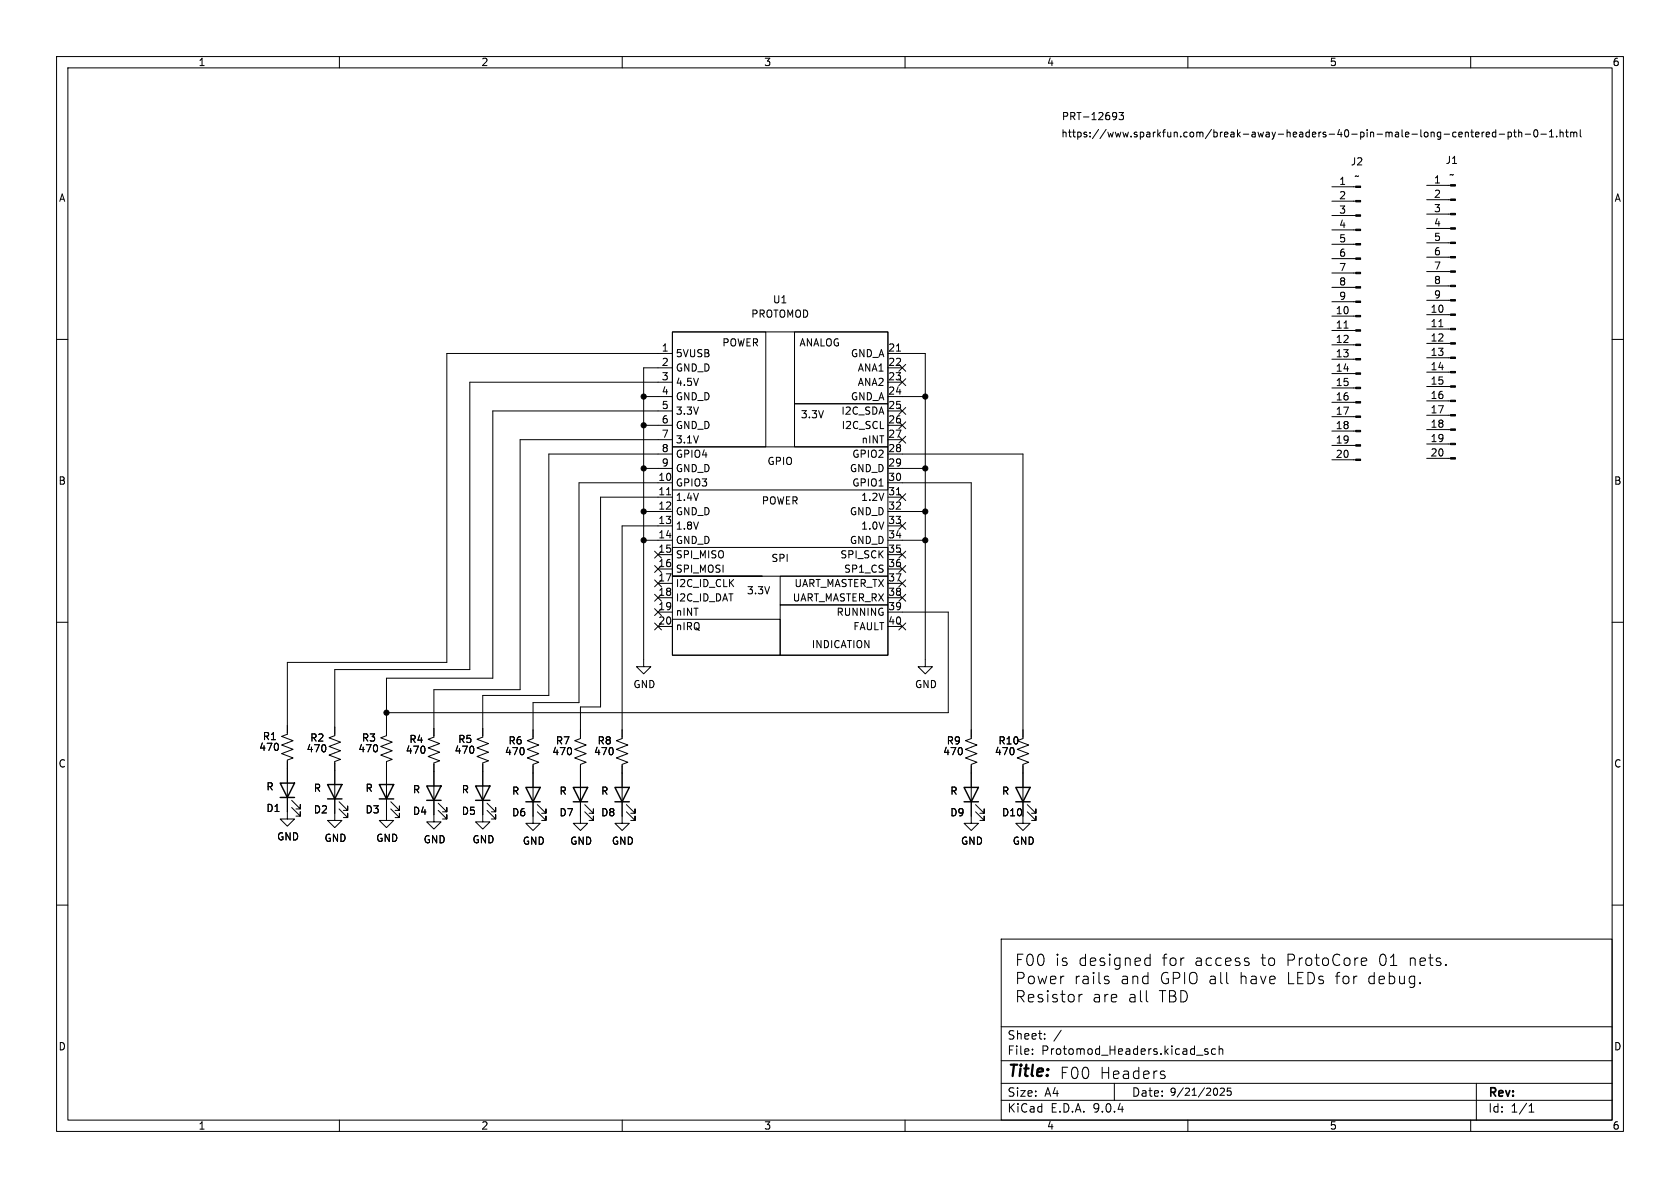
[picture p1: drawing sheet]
<svg xmlns="http://www.w3.org/2000/svg" width="297mm" height="210mm" viewBox="0 0 297 210" stroke-linecap="round" stroke-linejoin="round" font-family="sans-serif">
<g fill="none" stroke="#000" stroke-width=".18">
<path d="M10 10h277v190h-277zM12 12h273v186h-273zM60 10v2M110 10v2M160 10v2M197.2 19.9l.1 .1a1.07 1.07 0 0 1-.1 1M197.8 19.9h.8l-.4 .5 .4 .1v.5l-.2 .2-.6-.2M210 10v2M260 10v2M197.4 20.4l-.2 .3M235.5 33h4.2M235.5 35.6h4.2"/>
<path d="M235.5 38.1h4.2M252.2 32.8h4.2M252.2 35.3h4.2M252.2 37.8h4.2M255.3 23.7h1M257.4 23.4h-.3l-.3 .2 .1 .5h.5M257.9 23.8l.6-.1-.1-.3h-.3l-.2 .1 .1 .6h.4M259 23.5l.2-.1h.3l.1 .8M259 23.4v.8M260 23.4h.5M260.2 22.9v1.1l.3 .2M260.9 23.8l.6-.1-.1-.3h-.4l-.1 .1v.6h.5"/>
<path d="M262 23.4v.8M262.4 23.4l-.4 .2M262.7 23.8l.6-.1v-.3h-.4l-.2 .1 .1 .6h.5M264.4 23.4h-.3l-.3 .2 .1 .5h.5M264.4 22.9v1.3M265 23.7h1M266.6 23.4h.4l.2 .2-.1 .5h-.5M266.6 23.4v1.2M267.6 23.4h.5M267.8 22.9v1.1l.3 .2M268.5 23.5l.2-.1h.3v.8M268.5 22.9v1.3"/>
<path d="M269.6 23.7h1M271.3 23.1l.1-.2a.68 .68 0 0 1 .5 .7 .68 .68 0 0 1-.5 .6l-.1-.1-.2-.4zM272.4 23.7h1M273.9 24.2h.8M273.9 23.3l.4-.4v1.3M275.2 24.1v.1M275.8 23.5l.2-.1h.3v.8M275.8 22.9v1.3M276.8 23.4h.5M277 22.9v1.1l.3 .2M277.7 23.5l.3-.1 .2 .1M277.7 23.4v.8"/>
<path d="M278.2 23.5l.2-.1h.3l.1 .8M278.2 23.5v.7M279.4 22.9v1.1l.2 .2M118.9 58.7h16.5v20.3h-16.5zM118.9 58.7h38.1v57.1h-38.1zM140.5 58.7h16.5v12.7h-16.5zM235.5 40.6h4.2M235.5 43.2h4.2M235.5 45.7h4.2M235.5 48.3h4.2M235.5 50.8h4.2M235.5 53.3h4.2"/>
<path d="M235.5 55.9h4.2M235.5 58.4h4.2M237.6 58h.7M252.2 40.4h4.2M252.2 42.9h4.2M252.2 45.5h4.2M252.2 48h4.2M252.2 50.5h4.2M252.2 53.1h4.2M252.2 55.6h4.2M252.2 58.2h4.2M254.4 57.7h.7"/>
<path d="M10 60h2M113.8 70.1h5.1M113.8 75.2h5.1M118.9 79h38.1v7.6h-38.1zM118.9 72.6h-31.8v47.3h-18.8v10.1l-1 .4 2 .8-2 .8 2 .7-2 .8 2 .7-1 .4v10.4h1.3l-1.3 1.3-1.2-1.3h1.2M118.9 67.6h-35.8v50.8h-23.9v11.6l-1 .4 2 .8-2 .8 2 .7-2 .8 2 .7-1 .4v10.4h1.3l-1.3 1.3-1.3-1.3h1.3M118.9 62.5h-39.9v54.6h-28.2v12.7l-1 .4 2 .7-2 .8 2 .8-2 .7 2 .8-1 .4v10.4h1.3l-1.3 1.3-1.3-1.3h1.3M118.9 77.7h-27v44.2h-15.2v8.4l-1 .4 2 .7-2 .8 2 .8-2 .7 2 .8-1 .4v10.4h1.3l-1.3 1.3-1.3-1.3h1.3M118.9 65h-5.1v52.9h1.3l-1.3 1.2-1.3-1.2h1.3M140.5 71.4h16.5v7.6h-16.5zM157 62.5h6.6v55.4h1.2l-1.2 1.2-1.3-1.2h1.3M157 65h2.5"/>
<path d="M157 67.6h2.5M157 70.1h6.6M157 72.6h2.5M157 75.2h2.5M157 77.7h2.5M158.5 62.1h.7M158.9 77.1l1.2 1.2M158.9 74.6l1.2 1.2M158.9 72l1.2 1.3M158.9 67l1.2 1.2M158.9 64.4l1.2 1.2M160.1 67l-1.2 1.2"/>
<path d="M160.1 77.1l-1.2 1.2M160.1 74.6l-1.2 1.2M160.1 72l-1.2 1.3M160.1 64.4l-1.2 1.2M235.5 61h4.2M235.5 63.5h4.2M235.5 66h4.2M235.5 68.6h4.2M235.5 71.1h4.2M235.5 73.7h4.2M235.5 76.2h4.2M235.5 78.7h4.2"/>
<path d="M252.2 60.7h4.2M252.2 63.2h4.2M252.2 65.8h4.2M252.2 68.3h4.2M252.2 70.9h4.2M252.2 73.4h4.2M252.2 75.9h4.2M252.2 78.5h4.2M285 60h2M113.8 82.8h5.1M113.8 90.4h5.1M113.8 95.5h5.1"/>
<path d="M115.7 100l1.2 1.2M115.7 97.4l1.2 1.3M116.3 98h2.6M116.9 100l-1.2 1.2M116.9 97.4l-1.2 1.3M117.8 87.5h.8M118.9 96.8h38.1v5.1h-38.1zM118.9 85.3h-16.5v38.9h-8.2v6.4l-1 .3 2 .8-2 .8 2 .7-2 .8 2 .7-1 .4v10.4h1.3l-1.3 1.3-1.2-1.3h1.2M118.9 87.9h-12.7v37.1h-3.6v5.6l-1 .3 2 .8-2 .8 2 .7-2 .8 2 .7-1 .4v10.4h1.3l-1.3 1.3-1.3-1.3h1.3M118.9 93h-8.9v37.6l-1 .3 2 .8-2 .8 2 .7-2 .8 2 .7-1 .4v10.4h1.3l-1.3 1.3-1.3-1.3h1.3M118.9 80.3h-21.9v42.6h-11.7v7.4l-1 .4 2.1 .7-2.1 .8 2.1 .8-2.1 .7 2.1 .8-1.1 .4v10.4h1.3l-1.3 1.3-1.2-1.3h1.2M157 85.3h14.7v45.3l-1 .3 2 .8-2 .8 2 .7-2 .8 2 .7-1 .4v10.4h1.3l-1.3 1.3-1.3-1.3h1.3"/>
<path d="M157 80.3h23.8v50.3l-1 .3 2.1 .8-2.1 .8 2.1 .7-2.1 .8 2.1 .7-1.1 .4v10.4h1.3l-1.3 1.3-1.2-1.3h1.2M157 82.8h6.6M157 87.9h2.5M157 90.4h6.6M157 93h2.5M157 95.5h6.6M157 98h2.5M158.5 87.5h.7M158.9 100l1.2 1.2M158.9 97.4l1.2 1.3M158.9 92.4l1.2 1.2M158.9 87.3l1.2 1.2"/>
<path d="M160.1 100l-1.2 1.2M160.1 97.4l-1.2 1.3M160.1 92.4l-1.2 1.2M160.1 87.3l-1.2 1.2M235.5 81.3h4.2M252.2 81h4.2M10 110h2M115.7 105.1l1.2 1.2M115.7 102.5l1.2 1.2M115.7 110.1l1.2 1.3M115.7 107.6l1.2 1.2M116.3 100.6h2.6"/>
<path d="M116.3 103.1h2.6M116.3 105.7h2.6M116.3 108.2h2.6M116.3 110.7h2.6M116.9 105.1l-1.2 1.2M116.9 102.5l-1.2 1.2M116.9 110.1l-1.2 1.3M116.9 107.6l-1.2 1.2M118.9 109.5h19v6.3h-19zM118.9 101.9h15.8zM137.9 101.9h19.1v5h-19.1zM137.9 106.9h19.1v8.9h-19.1z"/>
<path d="M157 100.6h2.5M157 103.1h2.5M157 105.7h2.5M157 108.2h10.6v17.8h-99.3M157 110.7h2.5M158.9 110.1l1.2 1.3M158.9 105.1l1.2 1.2M158.9 102.5l1.2 1.2M160.1 110.1l-1.2 1.3M160.1 105.1l-1.2 1.2M160.1 102.5l-1.2 1.2M285 110h2"/>
<path d="M51.6 142.7l1.5 1.6v-.8v.8h-.8M51.6 141.5l1.5 1.5v-.8v.8h-.8M59.9 143l1.6 1.5v-.7v.7h-.8M59.9 141.7l1.6 1.6v-.8v.8h-.8M69.1 143l1.5 1.5v-.7v.7h-.8M69.1 141.7l1.5 1.6v-.8v.8h-.8M77.5 143.3l1.5 1.5v-.8v.8h-.8M77.5 142l1.5 1.5v-.8v.8h-.8M86.1 143.3l1.5 1.5v-.8v.8h-.7M86.1 142l1.5 1.5v-.8v.8h-.7M95 143.5l1.5 1.5v-.7v.7h-.7M95 142.2l1.5 1.6v-.8v.8h-.7"/>
<path d="M103.4 143.5l1.5 1.5v-.7v.7h-.8M103.4 142.2l1.5 1.6v-.8v.8h-.8M110.7 143.5l1.6 1.5v-.7v.7h-.8M110.7 142.2l1.6 1.6v-.8v.8h-.8M172.5 143.5l1.5 1.5v-.7v.7h-.8M172.5 142.2l1.5 1.6v-.8v.8h-.8M181.6 143.5l1.5 1.5v-.7v.7h-.7M181.6 142.2l1.5 1.6v-.8v.8h-.7M10 160h2M177 166h108v32h-108zM190.8 175.8v1.3M191.3 175.8a.51 .51 0 0 0-.5 .4"/>
<path d="M195.5 173.2l.5 .1 .1 .3-.3 .3h-.4M195.8 172.6l.2 .1M202.6 170.6l.2 .1 .5-.1M202.6 169.4l.2-.1 .5 .1M202.8 177l.1 .1M203.3 168.7v2M220.6 170l.3 .3-.1 .3-.2 .1M220.6 169.3l.2 .1M240.9 169.3l.6 .1 .1 .4-.9 .2M241.5 170.6l-.6 .1M285 160h2M60 198v2"/>
<path d="M110 198v2M160 198v2M177 194.5h108M177 191.5h108M177 187.5h108M177 181.5h108M182.5 186.3v.1M182.5 185.5v.1M184.7 183.6v.1M184.7 182.8v.1M187.6 182.1l-1.3 2M197 191.5v3"/>
<path d="M205.7 190l.3 .3-.1 .3-.2 .1M205.7 189.3l.2 .1M210 198v2M211.5 186.5h1.2M213.5 185.5l-.3-.1-.2 .2v.2l.5 .2v.3h-.5M214.9 185.5l-.4-.1-.3 .3v.4l.1 .2h.6M215.1 192.4l.1 .4-.1 .8M215.5 185.5l.2-.1 .4 .1 .1 .9M215.5 184.9v1.5M215.7 192.5l.5-.1 .3 .3-.8 .9h.8M217.6 192.4h-.6l-.1 .6 .2-.2 .4 .1 .2 .2-.1 .4-.2 .1-.5-.1M260 198v2"/>
<path d="M261 191.5v6.5M270.3 196.6h.9M270.3 195.5l.4-.4v1.5"/>
</g>
<g fill="#000" stroke="#000" stroke-width=".18">
<path d="M239.7 32.9h.8v.2h-.8zM239.7 35.4h.8v.3h-.8zM239.7 38h.8v.2h-.8zM256.4 32.6h.9v.3h-.9zM256.4 35.2h.9v.2h-.9zM256.4 37.7h.9v.3h-.9zM239.7 40.5h.8v.3h-.8zM239.7 43.1h.8v.2h-.8zM239.7 45.6h.8v.2h-.8zM239.7 48.1h.8v.3h-.8zM239.7 50.7h.8v.2h-.8zM239.7 53.2h.8v.3h-.8z"/>
<path d="M239.7 55.8h.8v.2h-.8zM239.7 58.3h.8v.2h-.8zM256.4 40.3h.9v.2h-.9zM256.4 42.8h.9v.3h-.9zM256.4 45.3h.9v.3h-.9zM256.4 47.9h.9v.2h-.9zM256.4 50.4h.9v.3h-.9zM256.4 53h.9v.2h-.9zM256.4 55.5h.9v.3h-.9zM256.4 58h.9v.3h-.9zM239.7 60.8h.8v.3h-.8zM239.7 63.4h.8v.2h-.8z"/>
<path d="M239.7 65.9h.8v.3h-.8zM239.7 68.5h.8v.2h-.8zM239.7 71h.8v.2h-.8zM239.7 73.5h.8v.3h-.8zM239.7 76.1h.8v.2h-.8zM239.7 78.6h.8v.3h-.8zM256.4 60.6h.9v.2h-.9zM256.4 63.1h.9v.3h-.9zM256.4 65.7h.9v.2h-.9zM256.4 68.2h.9v.3h-.9zM256.4 70.7h.9v.3h-.9zM256.4 73.3h.9v.2h-.9z"/>
<path d="M256.4 75.8h.9v.3h-.9zM256.4 78.4h.9v.2h-.9zM239.7 81.2h.8v.2h-.8zM256.4 80.9h.9v.3h-.9z"/>
<circle cx="113.8" cy="75.2" r=".46"/>
<circle cx="113.8" cy="70.1" r=".46"/>
<circle cx="163.6" cy="70.1" r=".46"/>
<circle cx="113.8" cy="95.5" r=".46"/>
<circle cx="113.8" cy="90.4" r=".46"/>
<circle cx="113.8" cy="82.8" r=".46"/>
<circle cx="163.6" cy="95.5" r=".46"/>
<circle cx="163.6" cy="90.4" r=".46"/>
<circle cx="163.6" cy="82.8" r=".46"/>
<circle cx="68.3" cy="126" r=".46"/>
</g>
<g fill="none" stroke="#000" stroke-width=".25">
<path d="M49.5 138.4h2.6l-1.3 2.6zM57.9 138.7h2.6l-1.3 2.5zM67.1 138.7h2.5l-1.3 2.5zM75.4 138.9h2.6l-1.3 2.6zM84.1 138.9h2.5l-1.3 2.6zM93 139.2h2.5l-1.3 2.5zM101.3 139.2h2.6l-1.3 2.5zM108.7 139.2h2.6l-1.3 2.5zM170.4 139.2h2.6l-1.3 2.5zM179.6 139.2h2.5l-1.3 2.5zM49.5 141h2.6M57.9 141.2h2.6"/>
<path d="M67.1 141.2h2.5M75.4 141.5h2.6M84.1 141.5h2.5M93 141.7h2.5M101.3 141.7h2.6M108.7 141.7h2.6M170.4 141.7h2.6M179.6 141.7h2.5"/>
</g>
<g font-size="2.8">
<text x="179.3" y="171">F00</text>
<text x="186.4" y="171">is</text>
<text x="190.6" y="171">designed</text>
<text x="205.4" y="171">for</text>
<text x="211.2" y="171">access</text>
<text x="222.9" y="171">to</text>
<text x="227.5" y="171">ProtoCore</text>
<text x="243.8" y="171">01</text>
<text x="249.2" y="171">nets.</text>
<text x="179.3" y="174.2">Power</text>
<text x="179.3" y="177.4">Resistor</text>
<text x="189.8" y="174.2">rails</text>
<text x="193" y="177.4">are</text>
<text x="198" y="174.2">and</text>
<text x="199.3" y="177.4">all</text>
<text x="204.8" y="177.4">TBD</text>
<text x="205" y="174.2">GPIO all</text>
<text x="219.1" y="174.2">have</text>
<text x="227.6" y="174.2">LEDs for</text>
<text x="242" y="174.2">debug.</text>
<text x="178" y="190.9">Title:</text>
<text x="187.3" y="191">F00</text>
<text x="194.4" y="191">Headers</text>
</g>
<g font-size="2.1">
<text x="178" y="184">Sheet:</text>
<text x="178" y="186.7">File:</text>
<text x="184.1" y="186.7">Protomod_Headers.kicad_sch</text>
<text x="178" y="196.9">KiCad</text>
<text x="178" y="194.1">Size:</text>
<text x="184.7" y="194.1">A4</text>
<text x="185.7" y="196.9">E.D.A.</text>
<text x="193.3" y="196.9">9.0.4</text>
<text x="200" y="194.1">Date:</text>
<text x="263" y="194.3">Rev:</text>
<text x="263" y="196.9">Id:</text>
<text x="267.1" y="196.9">1/1</text>
</g>
<g font-size="1.8">
<text x="35" y="11.9">1</text>
<text x="85" y="11.9">2</text>
<text x="135" y="11.9">3</text>
<text x="185" y="11.9">4</text>
<text x="235" y="11.9">5</text>
<text x="285" y="11.9">6</text>
<text x="187.6" y="21.4">PRT-12693</text>
<text x="187.5" y="24.5">https://www.sparkfun.com/break-away-headers-40-pin-male-long-centered-pth-0-1.html</text>
<text x="238.7" y="29.4">J2</text>
<text x="255.5" y="29.2">J1</text>
<text x="10.3" y="35.9">A</text>
<text x="236.7" y="32.8">1</text>
<text x="236.7" y="35.3">2</text>
<text x="239.3" y="32">~</text>
<text x="253.4" y="32.5">1</text>
<text x="253.4" y="35.1">2</text>
<text x="256.1" y="31.7">~</text>
<text x="285.3" y="35.9">A</text>
<text x="236.7" y="37.8">3</text>
<text x="236.7" y="40.4">4</text>
<text x="253.4" y="37.6">3</text>
<text x="253.4" y="40.1">4</text>
<text x="236.7" y="42.9">5</text>
<text x="236.7" y="45.5">6</text>
<text x="253.4" y="42.7">5</text>
<text x="253.4" y="45.2">6</text>
<text x="253.4" y="47.8">7</text>
<text x="136.6" y="53.8">U1</text>
<text x="236.7" y="48">7</text>
<text x="236.7" y="50.5">8</text>
<text x="236.7" y="53.1">9</text>
<text x="253.4" y="50.3">8</text>
<text x="253.4" y="52.8">9</text>
<text x="132.7" y="56.4">PROTOMOD</text>
<text x="236.1" y="55.6">10</text>
<text x="236.1" y="58.2">11</text>
<text x="252.8" y="55.4">10</text>
<text x="252.8" y="57.9">11</text>
<text x="116.9" y="62.2">1</text>
<text x="116.9" y="64.8">2</text>
<text x="119.4" y="63.3">5VUSB</text>
<text x="119.4" y="65.9">GND_D</text>
<text x="127.6" y="61.4">POWER</text>
<text x="141.2" y="61.4">ANALOG</text>
<text x="150.3" y="63.3">GND_A</text>
<text x="151.5" y="65.9">ANA1</text>
<text x="156.9" y="62.2">21</text>
<text x="156.9" y="64.8">22</text>
<text x="236.1" y="60.7">12</text>
<text x="236.1" y="63.2">13</text>
<text x="236.1" y="65.8">14</text>
<text x="252.8" y="60.5">12</text>
<text x="252.8" y="63">13</text>
<text x="252.8" y="65.5">14</text>
<text x="116.9" y="67.3">3</text>
<text x="116.9" y="69.9">4</text>
<text x="119.4" y="68.4">4.5V</text>
<text x="119.4" y="71">GND_D</text>
<text x="150.3" y="71">GND_A</text>
<text x="151.5" y="68.4">ANA2</text>
<text x="156.9" y="67.3">23</text>
<text x="156.9" y="69.9">24</text>
<text x="236.1" y="68.3">15</text>
<text x="236.1" y="70.9">16</text>
<text x="252.8" y="68.1">15</text>
<text x="252.8" y="70.6">16</text>
<text x="116.9" y="72.4">5</text>
<text x="116.9" y="74.9">6</text>
<text x="116.9" y="77.5">7</text>
<text x="119.4" y="73.5">3.3V</text>
<text x="119.4" y="76">GND_D</text>
<text x="141.5" y="74.1">3.3V</text>
<text x="148.6" y="73.5">I2C_SDA</text>
<text x="148.7" y="76">I2C_SCL</text>
<text x="156.9" y="72.4">25</text>
<text x="156.9" y="74.9">26</text>
<text x="156.9" y="77.5">27</text>
<text x="236.1" y="73.4">17</text>
<text x="236.1" y="75.9">18</text>
<text x="252.8" y="73.2">17</text>
<text x="252.8" y="75.7">18</text>
<text x="116.9" y="80">8</text>
<text x="116.9" y="82.6">9</text>
<text x="119.4" y="78.6">3.1V</text>
<text x="119.4" y="81.1">GPIO4</text>
<text x="119.4" y="83.7">GND_D</text>
<text x="135.6" y="82.4">GPIO</text>
<text x="150.2" y="83.7">GND_D</text>
<text x="150.6" y="81.1">GPIO2</text>
<text x="152.2" y="78.6">nINT</text>
<text x="156.9" y="80">28</text>
<text x="156.9" y="82.6">29</text>
<text x="236.1" y="78.5">19</text>
<text x="236.1" y="81">20</text>
<text x="252.8" y="78.2">19</text>
<text x="252.8" y="80.8">20</text>
<text x="10.3" y="85.9">B</text>
<text x="116.3" y="85.1">10</text>
<text x="116.3" y="87.6">11</text>
<text x="119.4" y="86.2">GPIO3</text>
<text x="119.4" y="88.7">1.4V</text>
<text x="134.6" y="89.4">POWER</text>
<text x="150.6" y="86.2">GPIO1</text>
<text x="152.1" y="88.7">1.2V</text>
<text x="156.9" y="85.1">30</text>
<text x="156.9" y="87.6">31</text>
<text x="285.3" y="85.9">B</text>
<text x="116.3" y="90.2">12</text>
<text x="116.3" y="92.7">13</text>
<text x="116.3" y="95.3">14</text>
<text x="119.4" y="91.3">GND_D</text>
<text x="119.4" y="93.8">1.8V</text>
<text x="150.2" y="91.3">GND_D</text>
<text x="152.1" y="93.8">1.0V</text>
<text x="156.9" y="90.2">32</text>
<text x="156.9" y="92.7">33</text>
<text x="156.9" y="95.3">34</text>
<text x="116.3" y="97.8">15</text>
<text x="116.3" y="100.3">16</text>
<text x="119.4" y="96.4">GND_D</text>
<text x="119.4" y="98.9">SPI_MISO</text>
<text x="119.4" y="101.4">SPI_MOSI</text>
<text x="136.3" y="99.5">SPI</text>
<text x="148.5" y="98.9">SPI_SCK</text>
<text x="149.1" y="101.4">SP1_CS</text>
<text x="150.2" y="96.4">GND_D</text>
<text x="156.9" y="97.8">35</text>
<text x="156.9" y="100.3">36</text>
<text x="116.3" y="102.9">17</text>
<text x="116.3" y="105.4">18</text>
<text x="116.3" y="108">19</text>
<text x="119.4" y="104">I2C_ID_CLK</text>
<text x="119.4" y="106.5">I2C_ID_DAT</text>
<text x="132" y="105.3">3.3V</text>
<text x="140.1" y="106.5">UART_MASTER_RX</text>
<text x="140.4" y="104">UART_MASTER_TX</text>
<text x="156.9" y="102.9">37</text>
<text x="156.9" y="105.4">38</text>
<text x="156.9" y="108">39</text>
<text x="116.3" y="110.5">20</text>
<text x="119.4" y="109.1">nINT</text>
<text x="119.4" y="111.6">nIRQ</text>
<text x="147.8" y="109.1">RUNNING</text>
<text x="150.8" y="111.6">FAULT</text>
<text x="156.9" y="110.5">40</text>
<text x="143.4" y="114.8">INDICATION</text>
<text x="111.9" y="121.8">GND</text>
<text x="161.7" y="121.8">GND</text>
<text x="46.4" y="131">R1</text>
<text x="54.7" y="131.3">R2</text>
<text x="63.9" y="131.3">R3</text>
<text x="72.3" y="131.5">R4</text>
<text x="80.9" y="131.5">R5</text>
<text x="89.8" y="131.8">R6</text>
<text x="98.2" y="131.8">R7</text>
<text x="105.5" y="131.8">R8</text>
<text x="167.3" y="131.8">R9</text>
<text x="176.4" y="131.8">R10</text>
<text x="10.3" y="135.9">C</text>
<text x="45.7" y="132.9">470</text>
<text x="54.1" y="133.2">470</text>
<text x="63.3" y="133.2">470</text>
<text x="71.6" y="133.5">470</text>
<text x="80.3" y="133.5">470</text>
<text x="89.2" y="133.7">470</text>
<text x="97.5" y="133.7">470</text>
<text x="104.9" y="133.7">470</text>
<text x="166.6" y="133.7">470</text>
<text x="175.8" y="133.7">470</text>
<text x="285.3" y="135.9">C</text>
<text x="47" y="143.7">D1</text>
<text x="47" y="139.9">R</text>
<text x="55.4" y="144">D2</text>
<text x="55.4" y="140.2">R</text>
<text x="64.5" y="144">D3</text>
<text x="64.5" y="140.2">R</text>
<text x="72.9" y="140.4">R</text>
<text x="81.5" y="140.4">R</text>
<text x="90.4" y="140.7">R</text>
<text x="98.8" y="140.7">R</text>
<text x="106.2" y="140.7">R</text>
<text x="167.9" y="140.7">R</text>
<text x="177" y="140.7">R</text>
<text x="48.9" y="148.8">GND</text>
<text x="57.3" y="149">GND</text>
<text x="66.4" y="149">GND</text>
<text x="72.9" y="144.2">D4</text>
<text x="74.8" y="149.3">GND</text>
<text x="81.5" y="144.2">D5</text>
<text x="83.4" y="149.3">GND</text>
<text x="90.4" y="144.5">D6</text>
<text x="92.3" y="149.5">GND</text>
<text x="98.8" y="144.5">D7</text>
<text x="100.7" y="149.5">GND</text>
<text x="106.2" y="144.5">D8</text>
<text x="108.1" y="149.5">GND</text>
<text x="167.9" y="144.5">D9</text>
<text x="169.8" y="149.5">GND</text>
<text x="177" y="144.5">D10</text>
<text x="178.9" y="149.5">GND</text>
<text x="10.3" y="185.9">D</text>
<text x="285.3" y="185.9">D</text>
<text x="206.7" y="193.9">9/21/2025</text>
<text x="35" y="199.9">1</text>
<text x="85" y="199.9">2</text>
<text x="135" y="199.9">3</text>
<text x="185" y="199.9">4</text>
<text x="235" y="199.9">5</text>
<text x="285" y="199.9">6</text>
</g>
</svg>
